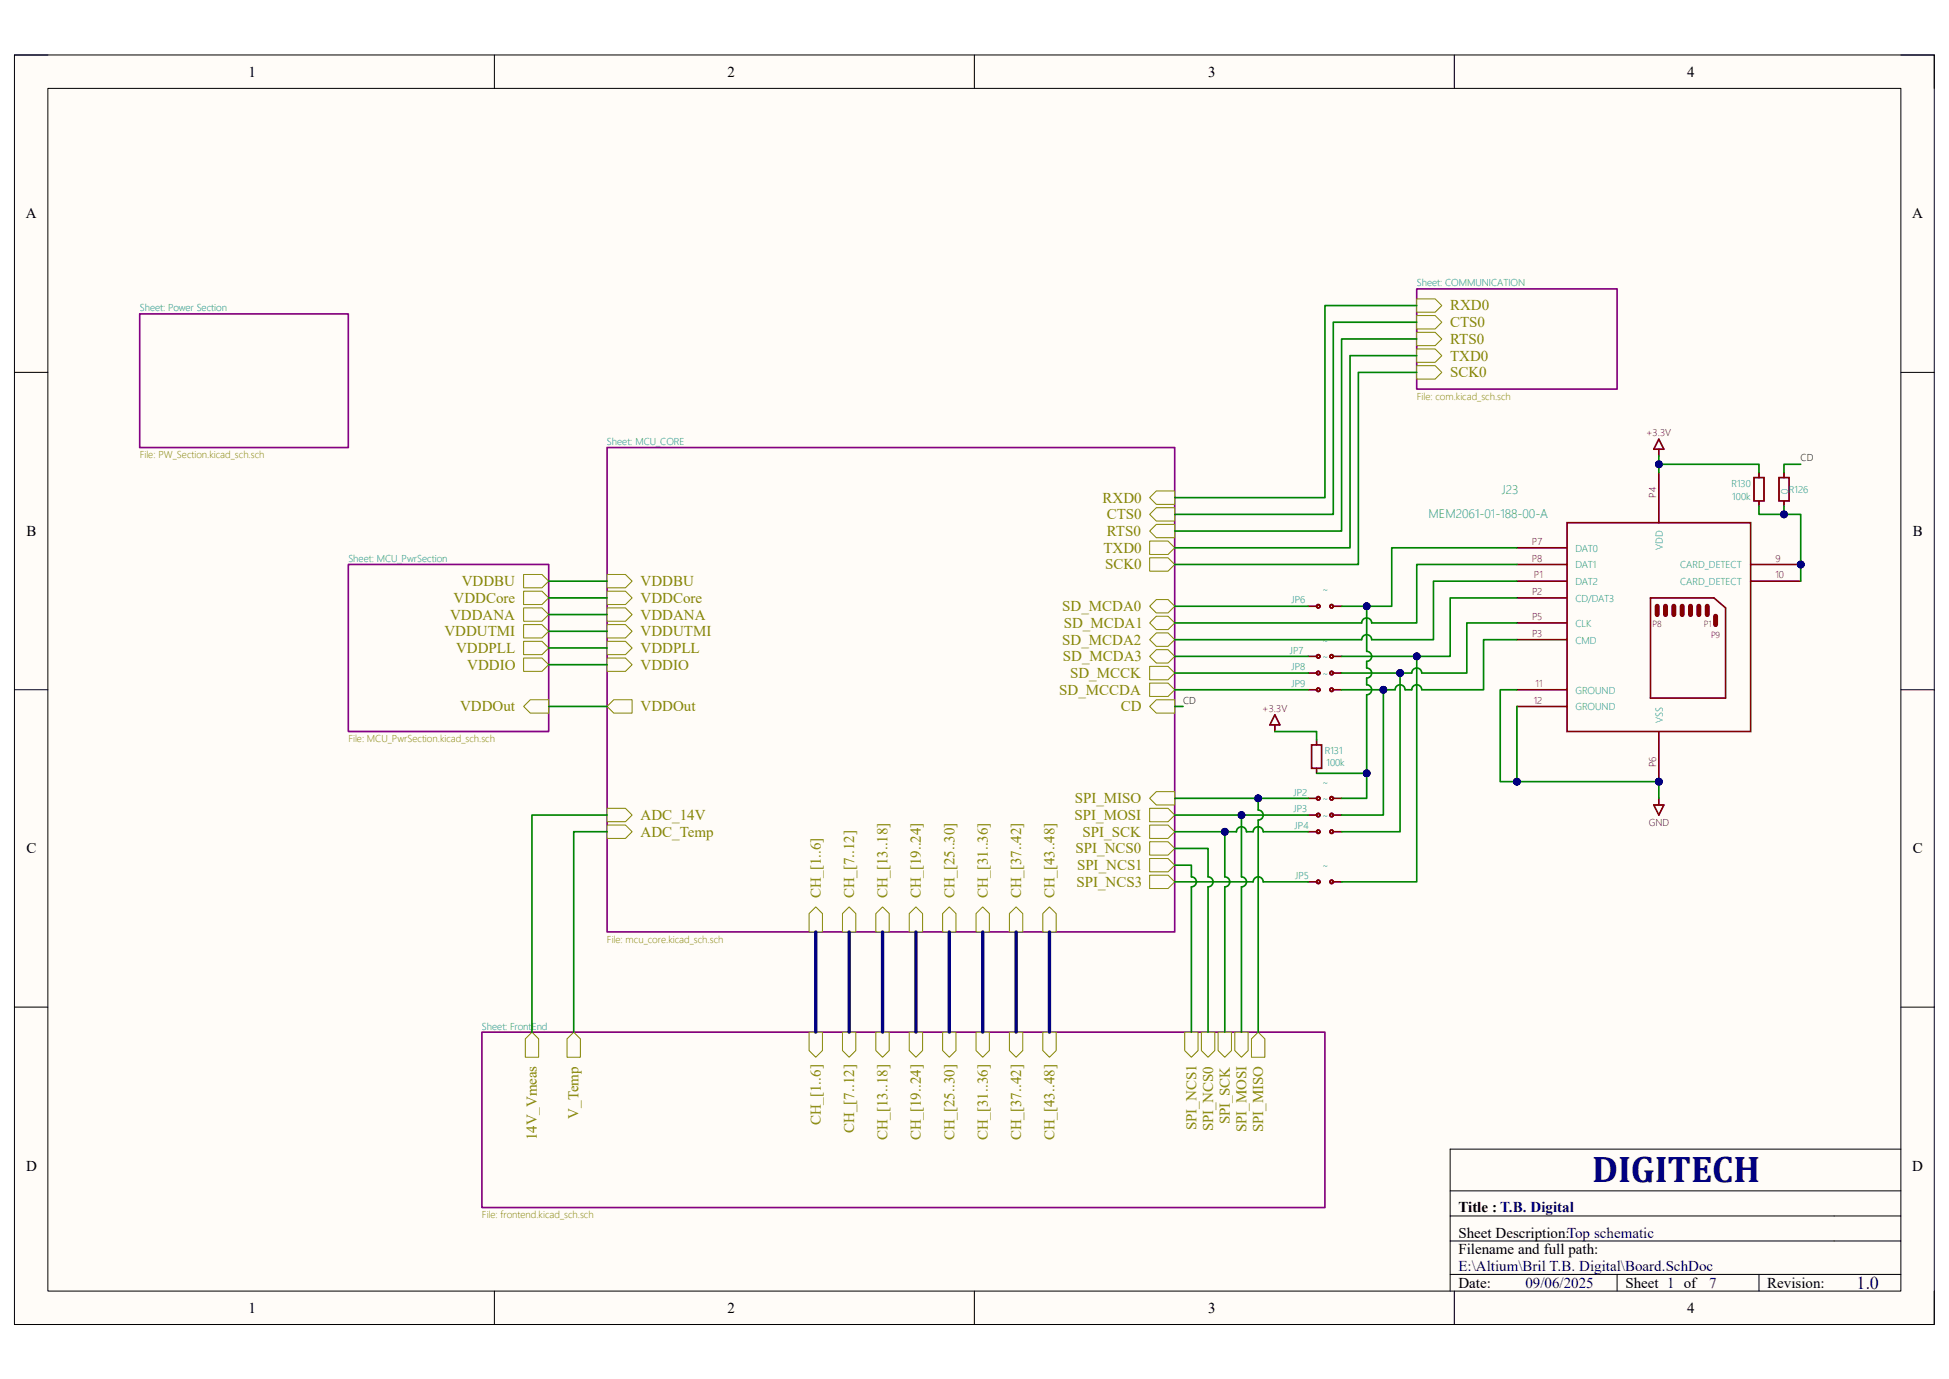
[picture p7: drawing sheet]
<svg xmlns="http://www.w3.org/2000/svg" width="297mm" height="210mm" viewBox="0 0 297 210" stroke-linecap="round" stroke-linejoin="round" font-family="sans-serif">
<path d="M2.2 8.4h292.6v193.3h-292.6z" fill-rule="evenodd" fill="#fffcf8"/>
<path d="M2.2 8.4h292.6v193.3h-292.6z" fill="none" stroke="#000" stroke-width=".15"/>
<path d="M7.3 13.5h282.4v183.1h-282.4z" fill-rule="evenodd" fill="#fffcf8"/>
<g fill="none" stroke="#000" stroke-width=".15">
<path d="M2.2 8.4h5.1M7.3 13.5h282.4v183.1h-282.4zM75.3 8.4v5.1M148.5 8.4v5.1M221.6 8.4v5.1M289.7 8.4h5.1v5.1M2.2 56.7h5.1M289.7 56.7h5.1M2.2 105h5.1M289.7 105.1h5.1M2.2 153.4h5.1M289.7 153.4h5.1"/>
<path d="M289.7 175h-68.7v21.6M75.3 196.6v5.1M148.5 196.6v5.1M221 185.2h68.7M221 189h68.7M221 194.1h68.7M221 181.4h68.7M221.6 196.6v5.1M246.4 194.1v2.5M268.1 194.1v2.5M294.8 196.6v5.1"/>
</g>
<g fill="none" stroke="#840000" stroke-width=".25">
<path d="M267.3 72.7h1.5v3.6h-1.5zM268.1 72v.7M268.1 76.3v.8M271.1 72.7h1.5v3.6h-1.5zM271.9 72v.7M271.9 76.3v.8M199.4 92.3h1.2M203.2 92.3h1.2M199.4 105.1h1.2M199.4 102.5h1.2M199.9 113.4h1.5v3.6h-1.5zM200.6 112.7v.7"/>
<path d="M200.6 117v.8M203.2 105.1h1.2M203.2 102.5h1.2M199.4 126.7h1.2M199.4 121.6h1.2M203.2 126.7h1.2M203.2 121.6h1.2"/>
<circle cx="200.9" cy="92.3" r=".25"/>
<circle cx="202.9" cy="92.3" r=".25"/>
<circle cx="200.9" cy="105.1" r=".25"/>
<circle cx="200.9" cy="102.5" r=".25"/>
<circle cx="202.9" cy="105.1" r=".25"/>
<circle cx="202.9" cy="102.5" r=".25"/>
<circle cx="200.9" cy="121.6" r=".25"/>
<circle cx="200.9" cy="126.7" r=".25"/>
<circle cx="202.9" cy="121.6" r=".25"/>
<circle cx="202.9" cy="126.7" r=".25"/>
</g>
<path d="M252 122.6h1.6l-.8 1.5zM252.8 121.6v1" fill="none" stroke="#800000" stroke-width=".25"/>
<circle cx="274.4" cy="86" r=".51" fill="#000080"/>
<circle cx="274.4" cy="86" r=".51" fill="none" stroke="#000080" stroke-width=".15"/>
<circle cx="252.8" cy="119" r=".51" fill="#000080"/>
<circle cx="252.8" cy="119" r=".51" fill="none" stroke="#000080" stroke-width=".15"/>
<path d="M238.8 79.6h28v31.8h-28zM252.8 72v7.6M231.2 88.5h7.6M231.2 91.1h7.6M231.2 86h7.6M231.2 83.4h7.6M231.2 94.9h7.6M231.2 97.4h7.6M251.5 91.1h9.7l1.8 1.5v13.7h-11.5zM266.8 88.5h7.6M266.8 86h7.6" fill="none" stroke="#840000" stroke-width=".25"/>
<circle cx="274.4" cy="86" r=".51" fill="#000080"/>
<circle cx="274.4" cy="86" r=".51" fill="none" stroke="#000080" stroke-width=".15"/>
<path d="M231.2 107.6h7.6M231.2 105.1h7.6M252.8 111.4v7.6" fill="none" stroke="#840000" stroke-width=".25"/>
<circle cx="252.8" cy="119" r=".51" fill="#000080"/>
<circle cx="252.8" cy="119" r=".51" fill="none" stroke="#000080" stroke-width=".15"/>
<path d="M252.5 92.3v1.3M253.8 92.3v1.3M255.1 92.3v1.3M256.3 92.3v1.3M257.6 92.3v1.3M258.9 92.3v1.3M260.2 92.3v1.3M261.4 93.9v1.2" fill="none" stroke="#840000" stroke-width=".76"/>
<g fill="none" stroke="#840000" stroke-width=".25">
<path d="M199.4 100h1.2M203.2 100h1.2M199.4 124.1h1.2M199.4 134.3h1.2M203.2 124.1h1.2M203.2 134.3h1.2"/>
<circle cx="200.9" cy="100" r=".25"/>
<circle cx="202.9" cy="100" r=".25"/>
<circle cx="200.9" cy="134.3" r=".25"/>
<circle cx="200.9" cy="124.1" r=".25"/>
<circle cx="202.9" cy="134.3" r=".25"/>
<circle cx="202.9" cy="124.1" r=".25"/>
</g>
<path d="M252.8 66.9l.8 1.5h-1.6zM252.8 68.4v1M194.3 108.9l.7 1.5h-1.5zM194.3 110.4v1" fill="none" stroke="#800000" stroke-width=".25"/>
<path d="M92.5 68.2h86.5v73.7h-86.5z" fill="none" stroke="#840084" stroke-width=".25"/>
<path d="M175.2 75.8l1-1h2.8v2h-2.8z" fill-rule="evenodd" fill="#fffcf8"/>
<path d="M175.2 75.8l1-1h2.8v2h-2.8z" fill="none" stroke="#848400" stroke-width=".15"/>
<path d="M175.2 80.9l1-1h2.8v2h-2.8z" fill-rule="evenodd" fill="#fffcf8"/>
<path d="M175.2 80.9l1-1h2.8v2h-2.8z" fill="none" stroke="#848400" stroke-width=".15"/>
<path d="M175.2 82.4h2.8l1 1-1 1h-2.8z" fill-rule="evenodd" fill="#fffcf8"/>
<path d="M175.2 82.4h2.8l1 1-1 1h-2.8z" fill="none" stroke="#848400" stroke-width=".15"/>
<path d="M175.2 78.3l1-1h2.8v2.1h-2.8z" fill-rule="evenodd" fill="#fffcf8"/>
<path d="M175.2 78.3l1-1h2.8v2.1h-2.8z" fill="none" stroke="#848400" stroke-width=".15"/>
<path d="M175.2 85h2.8l1 1-1 1h-2.8z" fill-rule="evenodd" fill="#fffcf8"/>
<path d="M175.2 85h2.8l1 1-1 1h-2.8z" fill="none" stroke="#848400" stroke-width=".15"/>
<path d="M175.2 123.1h2.8l1 1-1 1h-2.8z" fill-rule="evenodd" fill="#fffcf8"/>
<path d="M175.2 123.1h2.8l1 1-1 1h-2.8z" fill="none" stroke="#848400" stroke-width=".15"/>
<path d="M175.2 121.6l1-1h2.8v2h-2.8z" fill-rule="evenodd" fill="#fffcf8"/>
<path d="M175.2 121.6l1-1h2.8v2h-2.8z" fill="none" stroke="#848400" stroke-width=".15"/>
<path d="M175.2 128.2h2.8l1 1-1 1h-2.8z" fill-rule="evenodd" fill="#fffcf8"/>
<path d="M175.2 128.2h2.8l1 1-1 1h-2.8z" fill="none" stroke="#848400" stroke-width=".15"/>
<path d="M175.2 125.7h2.8l1 1-1 1h-2.8z" fill-rule="evenodd" fill="#fffcf8"/>
<path d="M175.2 125.7h2.8l1 1-1 1h-2.8z" fill="none" stroke="#848400" stroke-width=".15"/>
<path d="M175.2 130.7h2.8l1 1.1-1 1h-2.8z" fill-rule="evenodd" fill="#fffcf8"/>
<path d="M175.2 130.7h2.8l1 1.1-1 1h-2.8z" fill="none" stroke="#848400" stroke-width=".15"/>
<path d="M92.5 123.1h2.8l1 1-1 1h-2.8z" fill-rule="evenodd" fill="#fffcf8"/>
<path d="M92.5 123.1h2.8l1 1-1 1h-2.8z" fill="none" stroke="#848400" stroke-width=".15"/>
<path d="M92.5 125.7h2.8l1 1-1 1h-2.8z" fill-rule="evenodd" fill="#fffcf8"/>
<path d="M92.5 125.7h2.8l1 1-1 1h-2.8z" fill="none" stroke="#848400" stroke-width=".15"/>
<path d="M123.3 139.1l1-1 1 1v2.8h-2z" fill-rule="evenodd" fill="#fffcf8"/>
<path d="M123.3 139.1l1-1 1 1v2.8h-2z" fill="none" stroke="#848400" stroke-width=".15"/>
<path d="M128.4 139.1l1-1 1 1v2.8h-2z" fill-rule="evenodd" fill="#fffcf8"/>
<path d="M128.4 139.1l1-1 1 1v2.8h-2z" fill="none" stroke="#848400" stroke-width=".15"/>
<path d="M175.2 104h2.8l1 1.1-1 1h-2.8z" fill-rule="evenodd" fill="#fffcf8"/>
<path d="M175.2 104h2.8l1 1.1-1 1h-2.8z" fill="none" stroke="#848400" stroke-width=".15"/>
<path d="M175.2 92.3l1-1h1.8l1 1-1 1h-1.8z" fill-rule="evenodd" fill="#fffcf8"/>
<path d="M175.2 92.3l1-1h1.8l1 1-1 1h-1.8z" fill="none" stroke="#848400" stroke-width=".15"/>
<path d="M175.2 94.9l1-1h1.8l1 1-1 1h-1.8z" fill-rule="evenodd" fill="#fffcf8"/>
<path d="M175.2 94.9l1-1h1.8l1 1-1 1h-1.8z" fill="none" stroke="#848400" stroke-width=".15"/>
<path d="M176.2 96.4h1.8l1 1-1 1h-1.8l-1-1z" fill-rule="evenodd" fill="#fffcf8"/>
<path d="M176.2 96.4h1.8l1 1-1 1h-1.8l-1-1z" fill="none" stroke="#848400" stroke-width=".15"/>
<path d="M175.2 100l1-1.1h1.8l1 1.1-1 1h-1.8z" fill-rule="evenodd" fill="#fffcf8"/>
<path d="M175.2 100l1-1.1h1.8l1 1.1-1 1h-1.8z" fill="none" stroke="#848400" stroke-width=".15"/>
<path d="M175.2 101.5h2.8l1 1-1 1h-2.8z" fill-rule="evenodd" fill="#fffcf8"/>
<path d="M175.2 101.5h2.8l1 1-1 1h-2.8z" fill="none" stroke="#848400" stroke-width=".15"/>
<path d="M175.2 133.3h2.8l1 1-1 1h-2.8z" fill-rule="evenodd" fill="#fffcf8"/>
<path d="M175.2 133.3h2.8l1 1-1 1h-2.8z" fill="none" stroke="#848400" stroke-width=".15"/>
<path d="M143.6 139.1l1.1-1 1 1v2.8h-2.1z" fill-rule="evenodd" fill="#fffcf8"/>
<path d="M143.6 139.1l1.1-1 1 1v2.8h-2.1z" fill="none" stroke="#848400" stroke-width=".15"/>
<path d="M148.7 139.1l1.1-1 1 1v2.8h-2.1z" fill-rule="evenodd" fill="#fffcf8"/>
<path d="M148.7 139.1l1.1-1 1 1v2.8h-2.1z" fill="none" stroke="#848400" stroke-width=".15"/>
<path d="M153.8 139.1l1-1 1.1 1v2.8h-2.1z" fill-rule="evenodd" fill="#fffcf8"/>
<path d="M153.8 139.1l1-1 1.1 1v2.8h-2.1z" fill="none" stroke="#848400" stroke-width=".15"/>
<path d="M158.9 139.1l1-1 1.1 1v2.8h-2.1z" fill-rule="evenodd" fill="#fffcf8"/>
<path d="M158.9 139.1l1-1 1.1 1v2.8h-2.1z" fill="none" stroke="#848400" stroke-width=".15"/>
<path d="M138.6 139.1l1-1 1 1v2.8h-2z" fill-rule="evenodd" fill="#fffcf8"/>
<path d="M138.6 139.1l1-1 1 1v2.8h-2z" fill="none" stroke="#848400" stroke-width=".15"/>
<path d="M133.5 139.1l1-1 1 1v2.8h-2z" fill-rule="evenodd" fill="#fffcf8"/>
<path d="M133.5 139.1l1-1 1 1v2.8h-2z" fill="none" stroke="#848400" stroke-width=".15"/>
<path d="M92.5 92.6h2.8l1 1-1 1h-2.8z" fill-rule="evenodd" fill="#fffcf8"/>
<path d="M92.5 92.6h2.8l1 1-1 1h-2.8z" fill="none" stroke="#848400" stroke-width=".15"/>
<path d="M92.5 100.2h2.8l1 1-1 1h-2.8z" fill-rule="evenodd" fill="#fffcf8"/>
<path d="M92.5 100.2h2.8l1 1-1 1h-2.8z" fill="none" stroke="#848400" stroke-width=".15"/>
<path d="M92.5 95.1h2.8l1 1-1 1.1h-2.8z" fill-rule="evenodd" fill="#fffcf8"/>
<path d="M92.5 95.1h2.8l1 1-1 1.1h-2.8z" fill="none" stroke="#848400" stroke-width=".15"/>
<path d="M92.5 97.7h2.8l1 1-1 1h-2.8z" fill-rule="evenodd" fill="#fffcf8"/>
<path d="M92.5 97.7h2.8l1 1-1 1h-2.8z" fill="none" stroke="#848400" stroke-width=".15"/>
<path d="M92.5 90h2.8l1 1.1-1 1h-2.8z" fill-rule="evenodd" fill="#fffcf8"/>
<path d="M92.5 90h2.8l1 1.1-1 1h-2.8z" fill="none" stroke="#848400" stroke-width=".15"/>
<path d="M92.5 87.5h2.8l1 1-1 1h-2.8z" fill-rule="evenodd" fill="#fffcf8"/>
<path d="M92.5 87.5h2.8l1 1-1 1h-2.8z" fill="none" stroke="#848400" stroke-width=".15"/>
<path d="M93.5 106.6h2.8v2h-2.8l-1-1z" fill-rule="evenodd" fill="#fffcf8"/>
<path d="M93.5 106.6h2.8v2h-2.8l-1-1z" fill="none" stroke="#848400" stroke-width=".15"/>
<path d="M175.2 107.6l1-1h2.8v2h-2.8z" fill-rule="evenodd" fill="#fffcf8"/>
<path d="M175.2 107.6l1-1h2.8v2h-2.8z" fill="none" stroke="#848400" stroke-width=".15"/>
<path d="M73.4 157.2h128.5v26.7h-128.5z" fill="none" stroke="#840084" stroke-width=".25"/>
<path d="M180.5 157.2h2.1v2.8l-1 1-1.1-1z" fill-rule="evenodd" fill="#fffcf8"/>
<path d="M180.5 157.2h2.1v2.8l-1 1-1.1-1z" fill="none" stroke="#848400" stroke-width=".15"/>
<path d="M188.2 157.2h2v2.8l-1 1-1-1z" fill-rule="evenodd" fill="#fffcf8"/>
<path d="M188.2 157.2h2v2.8l-1 1-1-1z" fill="none" stroke="#848400" stroke-width=".15"/>
<path d="M185.6 157.2h2.1v2.8l-1.1 1-1-1z" fill-rule="evenodd" fill="#fffcf8"/>
<path d="M185.6 157.2h2.1v2.8l-1.1 1-1-1z" fill="none" stroke="#848400" stroke-width=".15"/>
<path d="M183.1 157.2h2v2.8l-1 1-1-1z" fill-rule="evenodd" fill="#fffcf8"/>
<path d="M183.1 157.2h2v2.8l-1 1-1-1z" fill="none" stroke="#848400" stroke-width=".15"/>
<path d="M190.7 158.2l1-1 1.1 1v2.8h-2.1z" fill-rule="evenodd" fill="#fffcf8"/>
<path d="M190.7 158.2l1-1 1.1 1v2.8h-2.1z" fill="none" stroke="#848400" stroke-width=".15"/>
<path d="M86.4 158.2l1-1 1 1v2.8h-2z" fill-rule="evenodd" fill="#fffcf8"/>
<path d="M86.4 158.2l1-1 1 1v2.8h-2z" fill="none" stroke="#848400" stroke-width=".15"/>
<path d="M81.1 157.2l1 1v2.8h-2v-2.8z" fill-rule="evenodd" fill="#fffcf8"/>
<path d="M81.1 157.2l1 1v2.8h-2v-2.8z" fill="none" stroke="#848400" stroke-width=".15"/>
<path d="M123.3 157.2h2v2.8l-1 1-1-1z" fill-rule="evenodd" fill="#fffcf8"/>
<path d="M123.3 157.2h2v2.8l-1 1-1-1z" fill="none" stroke="#848400" stroke-width=".15"/>
<path d="M128.4 157.2h2v2.8l-1 1-1-1z" fill-rule="evenodd" fill="#fffcf8"/>
<path d="M128.4 157.2h2v2.8l-1 1-1-1z" fill="none" stroke="#848400" stroke-width=".15"/>
<path d="M133.5 157.2h2v2.8l-1 1-1-1z" fill-rule="evenodd" fill="#fffcf8"/>
<path d="M133.5 157.2h2v2.8l-1 1-1-1z" fill="none" stroke="#848400" stroke-width=".15"/>
<path d="M148.7 157.2h2.1v2.8l-1 1-1.1-1z" fill-rule="evenodd" fill="#fffcf8"/>
<path d="M148.7 157.2h2.1v2.8l-1 1-1.1-1z" fill="none" stroke="#848400" stroke-width=".15"/>
<path d="M153.8 157.2h2.1v2.8l-1.1 1-1-1z" fill-rule="evenodd" fill="#fffcf8"/>
<path d="M153.8 157.2h2.1v2.8l-1.1 1-1-1z" fill="none" stroke="#848400" stroke-width=".15"/>
<path d="M143.6 157.2h2.1v2.8l-1 1-1.1-1z" fill-rule="evenodd" fill="#fffcf8"/>
<path d="M143.6 157.2h2.1v2.8l-1 1-1.1-1z" fill="none" stroke="#848400" stroke-width=".15"/>
<path d="M158.9 157.2h2.1v2.8l-1.1 1-1-1z" fill-rule="evenodd" fill="#fffcf8"/>
<path d="M158.9 157.2h2.1v2.8l-1.1 1-1-1z" fill="none" stroke="#848400" stroke-width=".15"/>
<path d="M138.6 157.2h2v2.8l-1 1-1-1z" fill-rule="evenodd" fill="#fffcf8"/>
<path d="M138.6 157.2h2v2.8l-1 1-1-1z" fill="none" stroke="#848400" stroke-width=".15"/>
<path d="M53.1 86h30.5v25.4h-30.5z" fill="none" stroke="#840084" stroke-width=".25"/>
<path d="M79.8 87.5h2.8l1 1-1 1h-2.8z" fill-rule="evenodd" fill="#fffcf8"/>
<path d="M79.8 87.5h2.8l1 1-1 1h-2.8z" fill="none" stroke="#848400" stroke-width=".15"/>
<path d="M79.8 90h2.8l1 1.1-1 1h-2.8z" fill-rule="evenodd" fill="#fffcf8"/>
<path d="M79.8 90h2.8l1 1.1-1 1h-2.8z" fill="none" stroke="#848400" stroke-width=".15"/>
<path d="M79.8 92.6h2.8l1 1-1 1h-2.8z" fill-rule="evenodd" fill="#fffcf8"/>
<path d="M79.8 92.6h2.8l1 1-1 1h-2.8z" fill="none" stroke="#848400" stroke-width=".15"/>
<path d="M79.8 95.1h2.8l1 1-1 1.1h-2.8z" fill-rule="evenodd" fill="#fffcf8"/>
<path d="M79.8 95.1h2.8l1 1-1 1.1h-2.8z" fill="none" stroke="#848400" stroke-width=".15"/>
<path d="M79.8 97.7h2.8l1 1-1 1h-2.8z" fill-rule="evenodd" fill="#fffcf8"/>
<path d="M79.8 97.7h2.8l1 1-1 1h-2.8z" fill="none" stroke="#848400" stroke-width=".15"/>
<path d="M79.8 100.2h2.8l1 1-1 1h-2.8z" fill-rule="evenodd" fill="#fffcf8"/>
<path d="M79.8 100.2h2.8l1 1-1 1h-2.8z" fill="none" stroke="#848400" stroke-width=".15"/>
<path d="M79.8 107.6l1-1h2.8v2h-2.8z" fill-rule="evenodd" fill="#fffcf8"/>
<path d="M79.8 107.6l1-1h2.8v2h-2.8z" fill="none" stroke="#848400" stroke-width=".15"/>
<path d="M21.3 47.8h31.8v20.4h-31.8zM215.9 44h30.5v15.3h-30.5z" fill="none" stroke="#840084" stroke-width=".25"/>
<path d="M215.9 50.6h2.8l1 1-1 1h-2.8z" fill-rule="evenodd" fill="#fffcf8"/>
<path d="M215.9 50.6h2.8l1 1-1 1h-2.8z" fill="none" stroke="#848400" stroke-width=".15"/>
<path d="M215.9 45.5h2.8l1 1-1 1.1h-2.8z" fill-rule="evenodd" fill="#fffcf8"/>
<path d="M215.9 45.5h2.8l1 1-1 1.1h-2.8z" fill="none" stroke="#848400" stroke-width=".15"/>
<path d="M215.9 48.1h2.8l1 1-1 1h-2.8z" fill-rule="evenodd" fill="#fffcf8"/>
<path d="M215.9 48.1h2.8l1 1-1 1h-2.8z" fill="none" stroke="#848400" stroke-width=".15"/>
<path d="M215.9 53.1h2.8l1 1.1-1 1h-2.8z" fill-rule="evenodd" fill="#fffcf8"/>
<path d="M215.9 53.1h2.8l1 1.1-1 1h-2.8z" fill="none" stroke="#848400" stroke-width=".15"/>
<path d="M215.9 55.7h2.8l1 1-1 1h-2.8z" fill-rule="evenodd" fill="#fffcf8"/>
<path d="M215.9 55.7h2.8l1 1-1 1h-2.8z" fill="none" stroke="#848400" stroke-width=".15"/>
<path d="M144.7 141.9v15.3" fill="none" stroke="#000084" stroke-width=".51"/>
<path d="M189.2 124.1h10.2" fill="none" stroke="#008400" stroke-width=".25"/>
<circle cx="189.2" cy="124.1" r=".51" fill="#000080"/>
<circle cx="189.2" cy="124.1" r=".51" fill="none" stroke="#000080" stroke-width=".15"/>
<path d="M83.6 98.7h8.9M191.7 121.6h7.7" fill="none" stroke="#008400" stroke-width=".25"/>
<path d="M124.3 141.9v15.3" fill="none" stroke="#000084" stroke-width=".51"/>
<circle cx="191.7" cy="121.6" r=".51" fill="#000080"/>
<circle cx="191.7" cy="121.6" r=".51" fill="none" stroke="#000080" stroke-width=".15"/>
<path d="M231.2 119h21.6" fill="none" stroke="#008400" stroke-width=".25"/>
<circle cx="231.2" cy="119" r=".51" fill="#000080"/>
<circle cx="231.2" cy="119" r=".51" fill="none" stroke="#000080" stroke-width=".15"/>
<circle cx="252.8" cy="119" r=".51" fill="#000080"/>
<circle cx="252.8" cy="119" r=".51" fill="none" stroke="#000080" stroke-width=".15"/>
<path d="M204.4 105.1h6.4" fill="none" stroke="#008400" stroke-width=".25"/>
<circle cx="210.8" cy="105.1" r=".51" fill="#000080"/>
<circle cx="210.8" cy="105.1" r=".51" fill="none" stroke="#000080" stroke-width=".15"/>
<path d="M204.4 100h11.5" fill="none" stroke="#008400" stroke-width=".25"/>
<circle cx="215.9" cy="100" r=".51" fill="#000080"/>
<circle cx="215.9" cy="100" r=".51" fill="none" stroke="#000080" stroke-width=".15"/>
<path d="M179 92.3h20.4M200.6 117.8h7.7" fill="none" stroke="#008400" stroke-width=".25"/>
<circle cx="208.3" cy="117.8" r=".51" fill="#000080"/>
<circle cx="208.3" cy="117.8" r=".51" fill="none" stroke="#000080" stroke-width=".15"/>
<path d="M252.8 70.7v1.3" fill="none" stroke="#008400" stroke-width=".25"/>
<circle cx="252.8" cy="70.7" r=".51" fill="#000080"/>
<circle cx="252.8" cy="70.7" r=".51" fill="none" stroke="#000080" stroke-width=".15"/>
<path d="M83.6 96.1h8.9M179 105.1h20.4M231.2 107.6v11.4" fill="none" stroke="#008400" stroke-width=".25"/>
<circle cx="231.2" cy="119" r=".51" fill="#000080"/>
<circle cx="231.2" cy="119" r=".51" fill="none" stroke="#000080" stroke-width=".15"/>
<path d="M179 100h20.4M83.6 107.6h8.9M191.7 121.6v1.8a.76 .76 0 0 1 .8 .7 .76 .76 0 0 1-.8 .8v32.3" fill="none" stroke="#008400" stroke-width=".25"/>
<circle cx="191.7" cy="121.6" r=".51" fill="#000080"/>
<circle cx="191.7" cy="121.6" r=".51" fill="none" stroke="#000080" stroke-width=".15"/>
<path d="M179 102.5h20.4M179 134.3h12a.76 .76 0 0 1 .7-.8 .76 .76 0 0 1 .8 .8h6.9M186.6 126.7v6.8a.76 .76 0 0 1 .8 .8 .76 .76 0 0 1-.8 .8v22.1" fill="none" stroke="#008400" stroke-width=".25"/>
<path d="M129.4 141.9v15.3M154.8 141.9v15.3" fill="none" stroke="#000084" stroke-width=".51"/>
<circle cx="186.6" cy="126.7" r=".51" fill="#000080"/>
<circle cx="186.6" cy="126.7" r=".51" fill="none" stroke="#000080" stroke-width=".15"/>
<path d="M149.8 141.9v15.3M159.9 141.9v15.3" fill="none" stroke="#000084" stroke-width=".51"/>
<path d="M271.9 77.1v1.2M83.6 91.1h8.9" fill="none" stroke="#008400" stroke-width=".25"/>
<circle cx="271.9" cy="78.3" r=".51" fill="#000080"/>
<circle cx="271.9" cy="78.3" r=".51" fill="none" stroke="#000080" stroke-width=".15"/>
<path d="M189.2 124.1v9.4a.76 .76 0 0 1 .7 .8 .76 .76 0 0 1-.7 .8v22.1" fill="none" stroke="#008400" stroke-width=".25"/>
<circle cx="189.2" cy="124.1" r=".51" fill="#000080"/>
<circle cx="189.2" cy="124.1" r=".51" fill="none" stroke="#000080" stroke-width=".15"/>
<path d="M83.6 88.5h8.9M83.6 101.2h8.9M179 121.6h12.7" fill="none" stroke="#008400" stroke-width=".25"/>
<circle cx="191.7" cy="121.6" r=".51" fill="#000080"/>
<circle cx="191.7" cy="121.6" r=".51" fill="none" stroke="#000080" stroke-width=".15"/>
<path d="M274.4 86v2.5" fill="none" stroke="#008400" stroke-width=".25"/>
<circle cx="274.4" cy="86" r=".51" fill="#000080"/>
<circle cx="274.4" cy="86" r=".51" fill="none" stroke="#000080" stroke-width=".15"/>
<path d="M179 107.6h1.3M204.4 102.5h9" fill="none" stroke="#008400" stroke-width=".25"/>
<path d="M139.6 141.9v15.3" fill="none" stroke="#000084" stroke-width=".51"/>
<circle cx="213.4" cy="102.5" r=".51" fill="#000080"/>
<circle cx="213.4" cy="102.5" r=".51" fill="none" stroke="#000080" stroke-width=".15"/>
<path d="M252.8 69.4v1.3" fill="none" stroke="#008400" stroke-width=".25"/>
<circle cx="252.8" cy="70.7" r=".51" fill="#000080"/>
<circle cx="252.8" cy="70.7" r=".51" fill="none" stroke="#000080" stroke-width=".15"/>
<path d="M134.5 141.9v15.3" fill="none" stroke="#000084" stroke-width=".51"/>
<path d="M204.4 92.3h3.9" fill="none" stroke="#008400" stroke-width=".25"/>
<circle cx="208.3" cy="92.3" r=".51" fill="#000080"/>
<circle cx="208.3" cy="92.3" r=".51" fill="none" stroke="#000080" stroke-width=".15"/>
<path d="M179 124.1h10.2" fill="none" stroke="#008400" stroke-width=".25"/>
<circle cx="189.2" cy="124.1" r=".51" fill="#000080"/>
<circle cx="189.2" cy="124.1" r=".51" fill="none" stroke="#000080" stroke-width=".15"/>
<path d="M208.3 92.3v6.9a.76 .76 0 0 1 .7 .8 .76 .76 0 0 1-.7 .7v1a.76 .76 0 0 1 .7 .8 .76 .76 0 0 1-.7 .8v1a.76 .76 0 0 1 .7 .8 .76 .76 0 0 1-.7 .7v12" fill="none" stroke="#008400" stroke-width=".25"/>
<circle cx="208.3" cy="92.3" r=".51" fill="#000080"/>
<circle cx="208.3" cy="92.3" r=".51" fill="none" stroke="#000080" stroke-width=".15"/>
<circle cx="208.3" cy="117.8" r=".51" fill="#000080"/>
<circle cx="208.3" cy="117.8" r=".51" fill="none" stroke="#000080" stroke-width=".15"/>
<path d="M179 126.7h7.6" fill="none" stroke="#008400" stroke-width=".25"/>
<circle cx="186.6" cy="126.7" r=".51" fill="#000080"/>
<circle cx="186.6" cy="126.7" r=".51" fill="none" stroke="#000080" stroke-width=".15"/>
<path d="M83.6 93.6h8.9M186.6 126.7h1.8a.76 .76 0 0 1 .8-.8 .76 .76 0 0 1 .7 .8h1.1a.77 .77 0 0 1 .7-.8 .77 .77 0 0 1 .8 .8h6.9" fill="none" stroke="#008400" stroke-width=".25"/>
<circle cx="186.6" cy="126.7" r=".51" fill="#000080"/>
<circle cx="186.6" cy="126.7" r=".51" fill="none" stroke="#000080" stroke-width=".15"/>
<path d="M252.8 119v2.6" fill="none" stroke="#008400" stroke-width=".25"/>
<circle cx="252.8" cy="119" r=".51" fill="#000080"/>
<circle cx="252.8" cy="119" r=".51" fill="none" stroke="#000080" stroke-width=".15"/>
<g fill="none" stroke="#008400" stroke-width=".25">
<path d="M215.9 56.7h-8.9v29.3h-28M215.9 54.2h-10.2v29.2h-26.7M215.9 51.6h-11.5v29.3h-25.4M215.9 49.1h-12.7v29.2h-24.2M215.9 46.5h-14v29.3h-22.9M215.9 100v34.3h-11.5M231.2 88.5h-12.7v8.9h-9.5a.76 .76 0 0 0-.7-.7 .76 .76 0 0 0-.8 .7h-28.5M231.2 86h-15.3v8.9h-6.9a.76 .76 0 0 0-.7-.8 .76 .76 0 0 0-.8 .8h-28.5M194.3 111.4h6.3v1.3M92.5 124.1h-11.4v33.1M92.5 126.7h-5.1v30.5M179 131.8h2.6v1.7a.76 .76 0 0 1 .7 .8 .76 .76 0 0 1-.7 .8v22.1"/>
<path d="M179 129.2h5.1v4.3a.76 .76 0 0 1 .8 .8 .76 .76 0 0 1-.8 .8v22.1"/>
</g>
<circle cx="215.9" cy="100" r=".51" fill="#000080"/>
<circle cx="215.9" cy="100" r=".51" fill="none" stroke="#000080" stroke-width=".15"/>
<path d="M213.4 102.5v24.2h-9" fill="none" stroke="#008400" stroke-width=".25"/>
<circle cx="213.4" cy="102.5" r=".51" fill="#000080"/>
<circle cx="213.4" cy="102.5" r=".51" fill="none" stroke="#000080" stroke-width=".15"/>
<path d="M210.8 105.1v19h-6.4" fill="none" stroke="#008400" stroke-width=".25"/>
<circle cx="210.8" cy="105.1" r=".51" fill="#000080"/>
<circle cx="210.8" cy="105.1" r=".51" fill="none" stroke="#000080" stroke-width=".15"/>
<path d="M208.3 117.8v3.8h-3.9" fill="none" stroke="#008400" stroke-width=".25"/>
<circle cx="208.3" cy="117.8" r=".51" fill="#000080"/>
<circle cx="208.3" cy="117.8" r=".51" fill="none" stroke="#000080" stroke-width=".15"/>
<path d="M231.2 83.4h-19.1v8.9h-3.8" fill="none" stroke="#008400" stroke-width=".25"/>
<circle cx="208.3" cy="92.3" r=".51" fill="#000080"/>
<circle cx="208.3" cy="92.3" r=".51" fill="none" stroke="#000080" stroke-width=".15"/>
<path d="M231.2 97.4h-5.1v7.7h-9.4a.76 .76 0 0 0-.8-.8 .76 .76 0 0 0-.8 .8h-1a.76 .76 0 0 0-.7-.8 .76 .76 0 0 0-.8 .8h-1.8" fill="none" stroke="#008400" stroke-width=".25"/>
<circle cx="210.8" cy="105.1" r=".51" fill="#000080"/>
<circle cx="210.8" cy="105.1" r=".51" fill="none" stroke="#000080" stroke-width=".15"/>
<path d="M231.2 94.9h-7.7v7.6h-6.8a.76 .76 0 0 0-.8-.8 .76 .76 0 0 0-.8 .8h-1.7" fill="none" stroke="#008400" stroke-width=".25"/>
<circle cx="213.4" cy="102.5" r=".51" fill="#000080"/>
<circle cx="213.4" cy="102.5" r=".51" fill="none" stroke="#000080" stroke-width=".15"/>
<path d="M231.2 91.1h-10.2v8.9h-5.1" fill="none" stroke="#008400" stroke-width=".25"/>
<circle cx="215.9" cy="100" r=".51" fill="#000080"/>
<circle cx="215.9" cy="100" r=".51" fill="none" stroke="#000080" stroke-width=".15"/>
<path d="M231.2 105.1h-2.6v13.9h2.6" fill="none" stroke="#008400" stroke-width=".25"/>
<circle cx="231.2" cy="119" r=".51" fill="#000080"/>
<circle cx="231.2" cy="119" r=".51" fill="none" stroke="#000080" stroke-width=".15"/>
<path d="M252.8 70.7h15.3v1.3" fill="none" stroke="#008400" stroke-width=".25"/>
<circle cx="252.8" cy="70.7" r=".51" fill="#000080"/>
<circle cx="252.8" cy="70.7" r=".51" fill="none" stroke="#000080" stroke-width=".15"/>
<path d="M268.1 77.1v1.2h3.8" fill="none" stroke="#008400" stroke-width=".25"/>
<circle cx="271.9" cy="78.3" r=".51" fill="#000080"/>
<circle cx="271.9" cy="78.3" r=".51" fill="none" stroke="#000080" stroke-width=".15"/>
<path d="M271.9 78.3h2.5v7.7" fill="none" stroke="#008400" stroke-width=".25"/>
<circle cx="271.9" cy="78.3" r=".51" fill="#000080"/>
<circle cx="271.9" cy="78.3" r=".51" fill="none" stroke="#000080" stroke-width=".15"/>
<circle cx="274.4" cy="86" r=".51" fill="#000080"/>
<circle cx="274.4" cy="86" r=".51" fill="none" stroke="#000080" stroke-width=".15"/>
<path d="M274.4 70.7h-2.5v1.3" fill="none" stroke="#008400" stroke-width=".25"/>
<text font-size="5.6" fill="#000080" x="242.6" y="180.1">DIGITECH</text>
<text font-size="2.8" fill="#000080" x="282.9" y="196.3">1.0</text>
<g font-size="2.3">
<text x="37.9" y="11.7">1</text>
<text x="110.9" y="11.7">2</text>
<text x="184.1" y="11.7">3</text>
<text x="257.1" y="11.7">4</text>
<text x="3.9" y="33.3">A</text>
<text x="291.4" y="33.3">A</text>
<text x="4" y="81.6">B</text>
<text x="291.5" y="81.6">B</text>
<text x="4" y="130">C</text>
<text x="291.5" y="130">C</text>
<text x="4" y="178.3">D</text>
<text x="291.4" y="178.3">D</text>
<text x="222.2" y="184.7">Title : T.B. Digital</text>
<text x="222.2" y="188.5">Sheet Description:Top schematic</text>
<text x="222.2" y="191">Filename and full path:</text>
<text x="222.2" y="196.1">Date:</text>
<text x="247.7" y="196.1">Sheet 1 of</text>
<text x="269.3" y="196.1">Revision:</text>
<text x="37.9" y="199.9">1</text>
<text x="110.9" y="199.9">2</text>
<text x="184.1" y="199.9">3</text>
<text x="257.1" y="199.9">4</text>
</g>
<g font-size="2.3" fill="#848400">
<text x="221" y="47.3">RXD0</text>
<text x="221" y="52.4">RTS0</text>
<text x="221" y="49.8">CTS0</text>
<text x="221" y="54.9">TXD0</text>
<text x="221" y="57.4">SCK0</text>
<text x="168" y="76.5">RXD0</text>
<text x="168.7" y="81.6">RTS0</text>
<text x="168.7" y="79.1">CTS0</text>
<text x="70.4" y="89.3">VDDBU</text>
<text x="97.6" y="89.3">VDDBU</text>
<text x="168.1" y="84.2">TXD0</text>
<text x="168.4" y="86.7">SCK0</text>
<text x="68.6" y="94.4">VDDANA</text>
<text x="69.1" y="91.8">VDDCore</text>
<text x="97.6" y="94.4">VDDANA</text>
<text x="97.6" y="91.8">VDDCore</text>
<text x="161.9" y="93.1">SD_MCDA0</text>
<text x="162.1" y="95.6">SD_MCDA1</text>
<text x="67.7" y="96.9">VDDUTMI</text>
<text x="69.5" y="99.4">VDDPLL</text>
<text x="71.2" y="102">VDDIO</text>
<text x="97.6" y="102">VDDIO</text>
<text x="97.6" y="96.9">VDDUTMI</text>
<text x="97.6" y="99.4">VDDPLL</text>
<text x="161.9" y="98.2">SD_MCDA2</text>
<text x="162" y="100.7">SD_MCDA3</text>
<text x="161.4" y="105.8">SD_MCCDA</text>
<text x="163.1" y="103.3">SD_MCCK</text>
<text x="70.1" y="108.3">VDDOut</text>
<text x="97.6" y="108.3">VDDOut</text>
<text x="170.8" y="108.3">CD</text>
<text x="97.6" y="124.9">ADC_14V</text>
<text x="163.7" y="124.9">SPI_MOSI</text>
<text x="163.8" y="122.3">SPI_MISO</text>
<text x="97.6" y="127.4">ADC_Temp</text>
<text x="163.9" y="130">SPI_NCS0</text>
<text x="165" y="127.4">SPI_SCK</text>
<text x="125.1" y="136.8" transform="rotate(-90 125.1 136.8)">CH_[1..6]</text>
<text x="130.2" y="136.8" transform="rotate(-90 130.2 136.8)">CH_[7..12]</text>
<text x="135.3" y="136.8" transform="rotate(-90 135.3 136.8)">CH_[13..18]</text>
<text x="140.3" y="136.8" transform="rotate(-90 140.3 136.8)">CH_[19..24]</text>
<text x="145.5" y="136.8" transform="rotate(-90 145.5 136.8)">CH_[25..30]</text>
<text x="150.5" y="136.8" transform="rotate(-90 150.5 136.8)">CH_[31..36]</text>
<text x="155.6" y="136.8" transform="rotate(-90 155.6 136.8)">CH_[37..42]</text>
<text x="160.7" y="136.8" transform="rotate(-90 160.7 136.8)">CH_[43..48]</text>
<text x="164" y="135">SPI_NCS3</text>
<text x="164.1" y="132.5">SPI_NCS1</text>
<text x="81.8" y="173.7" transform="rotate(-90 81.8 173.7)">14V_Vmeas</text>
<text x="88.2" y="170.3" transform="rotate(-90 88.2 170.3)">V_Temp</text>
<text x="125.1" y="171.4" transform="rotate(-90 125.1 171.4)">CH_[1..6]</text>
<text x="130.2" y="172.5" transform="rotate(-90 130.2 172.5)">CH_[7..12]</text>
<text x="135.3" y="173.7" transform="rotate(-90 135.3 173.7)">CH_[13..18]</text>
<text x="140.3" y="173.7" transform="rotate(-90 140.3 173.7)">CH_[19..24]</text>
<text x="145.5" y="173.7" transform="rotate(-90 145.5 173.7)">CH_[25..30]</text>
<text x="150.5" y="173.7" transform="rotate(-90 150.5 173.7)">CH_[31..36]</text>
<text x="155.6" y="173.7" transform="rotate(-90 155.6 173.7)">CH_[37..42]</text>
<text x="160.7" y="173.7" transform="rotate(-90 160.7 173.7)">CH_[43..48]</text>
<text x="182.3" y="172.1" transform="rotate(-90 182.3 172.1)">SPI_NCS1</text>
<text x="184.9" y="172.3" transform="rotate(-90 184.9 172.3)">SPI_NCS0</text>
<text x="187.4" y="171.2" transform="rotate(-90 187.4 171.2)">SPI_SCK</text>
<text x="189.9" y="172.4" transform="rotate(-90 189.9 172.4)">SPI_MOSI</text>
<text x="192.5" y="172.4" transform="rotate(-90 192.5 172.4)">SPI_MISO</text>
</g>
<g font-size="2.3" fill="#000080">
<text x="222.2" y="193.5">E:\Altium\Bril T.B. Digital\Board.SchDoc</text>
<text x="232.5" y="196.1">09/06/2025</text>
<text x="260.4" y="196.1">7</text>
</g>
<g font-size="1.9" fill="#008484">
<text x="228.9" y="75.3">J23</text>
<text x="217.7" y="78.9">MEM2061-01-188-00-A</text>
</g>
<g font-size="1.5" fill="#008484">
<text x="21.3" y="47.4">Sheet: Power Section</text>
<text x="215.9" y="43.6">Sheet: COMMUNICATION</text>
<text x="92.5" y="67.7">Sheet: MCU_CORE</text>
<text x="263.9" y="74.1">R130</text>
<text x="264" y="76.2">100k</text>
<text x="272.5" y="75.3" transform="rotate(-90 272.5 75.3)">0</text>
<text x="272.6" y="75.1">R126</text>
<text x="253.4" y="83.8" transform="rotate(-90 253.4 83.8)">VDD</text>
<text x="53.1" y="85.6">Sheet: MCU_PwrSection</text>
<text x="240.1" y="86.6">DAT1</text>
<text x="240.1" y="84">DAT0</text>
<text x="240.1" y="89.1">DAT2</text>
<text x="256" y="89.1">CARD_DETECT</text>
<text x="256" y="86.6">CARD_DETECT</text>
<text x="196.8" y="91.9">JP6</text>
<text x="201.5" y="90.4">~</text>
<text x="240.1" y="95.5">CLK</text>
<text x="240.1" y="91.7">CD/DAT3</text>
<text x="196.6" y="99.6">JP7</text>
<text x="201.5" y="100.6">~</text>
<text x="201.5" y="98">~</text>
<text x="240.1" y="98">CMD</text>
<text x="196.8" y="104.6">JP9</text>
<text x="196.8" y="102.1">JP8</text>
<text x="201.5" y="103.1">~</text>
<text x="240.1" y="105.7">GROUND</text>
<text x="240.1" y="108.2">GROUND</text>
<text x="253.4" y="110.1" transform="rotate(-90 253.4 110.1)">VSS</text>
<text x="201.5" y="119.6">~</text>
<text x="201.9" y="114.8">R131</text>
<text x="202.1" y="116.6">100k</text>
<text x="197.1" y="121.2">JP2</text>
<text x="197.1" y="123.7">JP3</text>
<text x="201.5" y="124.8">~</text>
<text x="201.5" y="122.2">~</text>
<text x="197.3" y="126.3">JP4</text>
<text x="197.4" y="133.9">JP5</text>
<text x="201.5" y="132.4">~</text>
<text x="73.4" y="156.8">Sheet: FrontEnd</text>
</g>
<g font-size="1.5" fill="#848400">
<text x="215.9" y="60.9">File: com.kicad_sch.sch</text>
<text x="21.3" y="69.8">File: PW_Section.kicad_sch.sch</text>
<text x="53.1" y="113">File: MCU_PwrSection.kicad_sch.sch</text>
<text x="92.5" y="143.6">File: mcu_core.kicad_sch.sch</text>
<text x="73.4" y="185.5">File: frontend.kicad_sch.sch</text>
</g>
<g font-size="1.5" fill="#800000">
<text x="250.9" y="66.5">+3.3V</text>
<text x="192.4" y="108.5">+3.3V</text>
<text x="251.2" y="125.8">GND</text>
</g>
<g font-size="1.5">
<text x="274.4" y="70.3">CD</text>
<text x="180.3" y="107.2">CD</text>
</g>
<g font-size="1.5" fill="#840000">
<text x="252.4" y="75.8" transform="rotate(-90 252.4 75.8)">P4</text>
<text x="233.4" y="83">P7</text>
<text x="233.4" y="85.6">P8</text>
<text x="233.8" y="88.1">P1</text>
<text x="270.6" y="88.1">10</text>
<text x="270.6" y="85.6">9</text>
<text x="233.5" y="94.4">P5</text>
<text x="233.5" y="90.6">P2</text>
<text x="233.5" y="97">P3</text>
<text x="233.8" y="107.2">12</text>
<text x="234" y="104.6">11</text>
<text x="252.4" y="116.8" transform="rotate(-90 252.4 116.8)">P6</text>
</g>
<g font-size="1.4" fill="#840000">
<text x="251.8" y="95.4">P8</text>
<text x="259.6" y="95.4">P1</text>
<text x="260.8" y="97.2">P9</text>
</g>
</svg>
